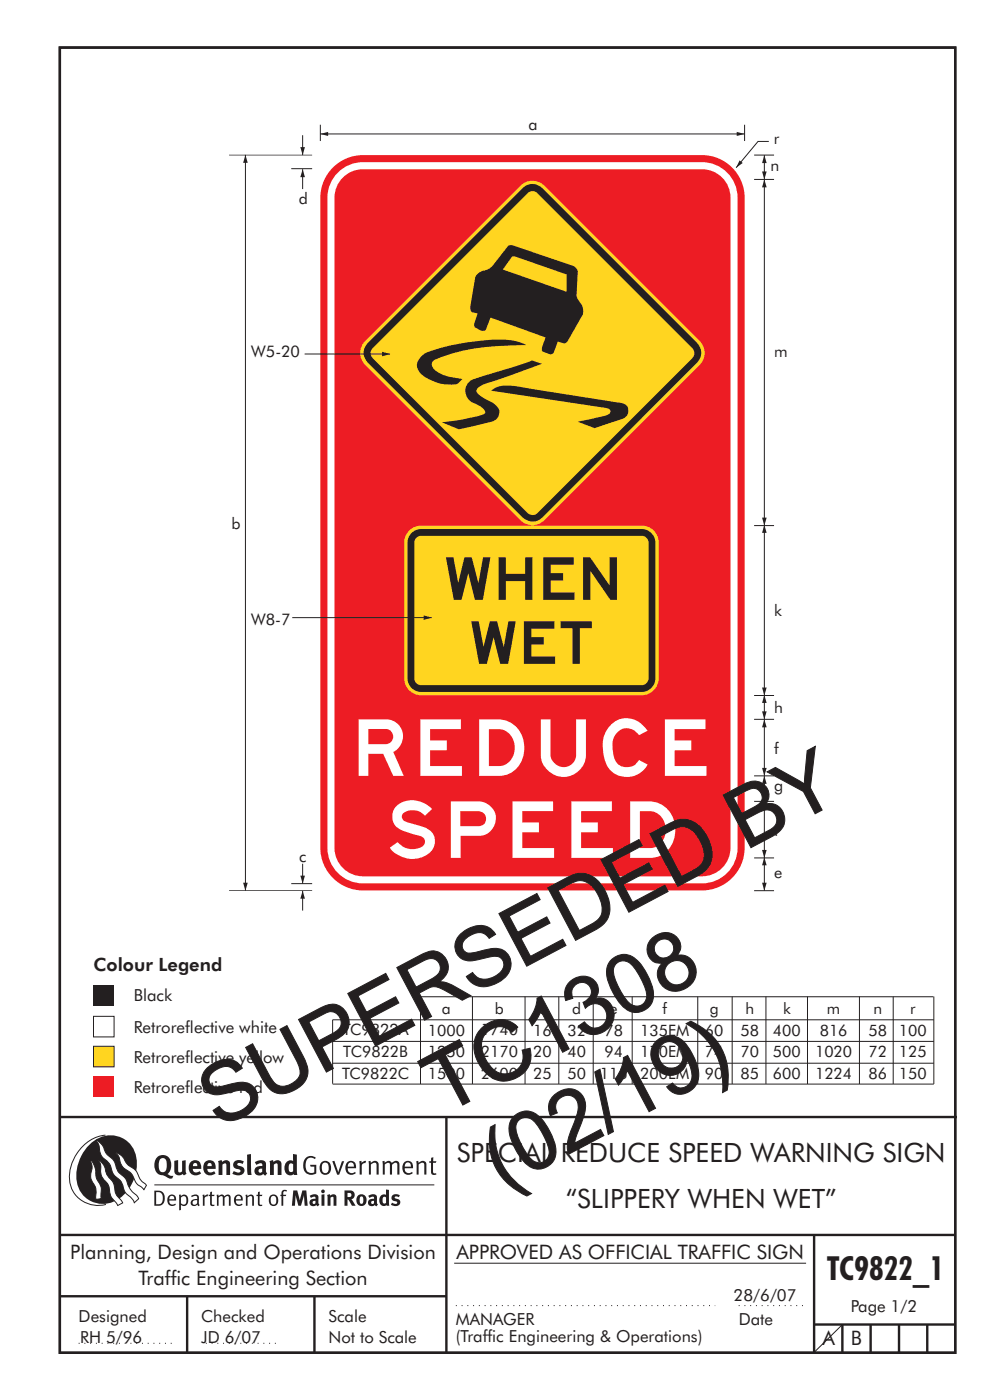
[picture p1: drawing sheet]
<svg xmlns="http://www.w3.org/2000/svg" width="210mm" height="297mm" viewBox="0 0 210 297" stroke-linecap="round" stroke-linejoin="round" font-family="sans-serif">
<g fill="none" stroke="#231f20" stroke-width=".51">
<path d="M12.7 10.1h189.9v276.9h-189.9zM12.7 237h190.3M94.7 236.9v50.1M12.7 262h190M12.7 275h82M39.7 275v12M66.7 275v12M172.7 262v25M172.7 281h30M178.7 281v6M184.7 281v6M190.7 281v6"/>
<path d="M196.7 281v6"/>
</g>
<path d="M96.3 268h74.7" fill="none" stroke="#231f20" stroke-width=".21"/>
<path d="M96.7 277h55M156.7 277h14M16.7 285h20.3M43.7 285h15" fill="none" stroke="#231f20" stroke-width=".21" stroke-dasharray=".2 1" stroke-linecap="butt"/>
<path d="M19.8 209h4.4v4.3h-4.4z" fill-rule="evenodd" fill="#231f20"/>
<path d="M19.8 215.6h4.4v4.4h-4.4z" fill-rule="evenodd" fill="#fff" stroke="#231f20" stroke-width=".21"/>
<path d="M19.8 222h4.4v4.3h-4.4z" fill-rule="evenodd" fill="#ffd520" stroke="#231f20" stroke-width=".21"/>
<path d="M19.8 228.4h4.4v4.3h-4.4z" fill-rule="evenodd" fill="#ed1c24"/>
<g fill="none" stroke="#231f20" stroke-width=".21">
<path d="M89.1 211.5h108.9M89.2 211.4v18.6M100.2 211.4v18.6M111.4 211.4v18.6M118.5 211.4v18.6M125.8 211.4v18.6M134.1 211.4v18.6M148 211.4v18.6M155.3 211.4v18.6M162.5 211.4v18.6M171.3 211.4v18.6M182.3 211.4v18.6"/>
<path d="M189.5 211.4v18.6M198.1 211.4v18.6M198.1 216.3h-127.5v13.6M70.6 220.9h127.5M70.6 225.6h127.5M70.6 230h127.5M178.6 281l-5.9 5.9"/>
</g>
<path d="M70.6 35.6a9 9 0 0 1 6.4-2.7h71.9a9 9 0 0 1 9.1 9v138a9 9 0 0 1-9.1 9h-71.9a9 9 0 0 1-9-9v-138a9 9 0 0 1 2.6-6.3zM71.3 37a7.5 7.5 0 0 1 5.7-2.6h71.9a7.5 7.5 0 0 1 7.6 7.5v138a7.5 7.5 0 0 1-7.6 7.5h-71.9a7.5 7.5 0 0 1-7.5-7.5v-138a7.5 7.5 0 0 1 1.8-4.9zM72.7 37.7a6 6 0 0 1 4.3-1.8h71.9a6 6 0 0 1 6.1 6v138a6 6 0 0 1-6.1 6h-71.9a6 6 0 0 1-6-6v-138a6 6 0 0 1 1.7-4.2z" fill-rule="evenodd" fill="#ed1c24"/>
<path d="M162.1 181.9v7.1" fill="none" stroke="#231f20" stroke-width=".21"/>
<g fill="#231f20">
<path d="M162.1 181.9l.5 1.7h-1z"/>
<path d="M161.6 187.3h1l-.5 1.7z"/>
</g>
<path d="M162.1 170v12" fill="none" stroke="#231f20" stroke-width=".21"/>
<g fill="#231f20">
<path d="M162.1 170l.5 1.7h-1z"/>
<path d="M161.6 180.3h1l-.5 1.7z"/>
</g>
<path d="M162.1 152.6v12" fill="none" stroke="#231f20" stroke-width=".21"/>
<g fill="#231f20">
<path d="M162.1 152.6l.5 1.7h-1z"/>
<path d="M161.6 162.9h1l-.5 1.7z"/>
</g>
<path d="M162.1 147.4v5.2" fill="none" stroke="#231f20" stroke-width=".21"/>
<g fill="#231f20">
<path d="M162.1 147.4l.5 1.7h-1z"/>
<path d="M161.6 150.9h1l-.5 1.7z"/>
</g>
<path d="M162.1 32.9v5.2" fill="none" stroke="#231f20" stroke-width=".21"/>
<g fill="#231f20">
<path d="M162.1 32.9l.5 1.7h-1z"/>
<path d="M161.6 36.4h1l-.5 1.7z"/>
</g>
<path d="M162.1 111.4v36.1" fill="none" stroke="#231f20" stroke-width=".21"/>
<g fill="#231f20">
<path d="M162.1 111.4l.5 1.6h-1z"/>
<path d="M161.6 145.9h1l-.5 1.6z"/>
</g>
<path d="M162.1 38.1v73.4" fill="none" stroke="#231f20" stroke-width=".21"/>
<g fill="#231f20">
<path d="M162.1 38.1l.5 1.6h-1z"/>
<path d="M161.6 109.8h1l-.5 1.7z"/>
</g>
<path d="M162.1 164.6v5.4" fill="none" stroke="#231f20" stroke-width=".21"/>
<g fill="#231f20">
<path d="M162.1 164.6l.5 1.7h-1z"/>
<path d="M161.6 168.3h1l-.5 1.7z"/>
</g>
<path d="M157.9 26.5v3.4M160 38.1h4.2M160 32.9h4.2M160 111.5h4.2M160 152.6h4.2M160 147.5h4.2M160 170h4.2M160 164.6h4.2M160 182h4.2" fill="none" stroke="#231f20" stroke-width=".21"/>
<g fill="#fff">
<path d="M89.2 152.6h8.6v2.1h-6.6v2.4h3.6v2.1h-3.6v3.3h6.8v2.1h-8.8z"/>
<path d="M114.7 152.6h2.1v7.5a2.72 2.72 0 0 0 2.6 2.6 2.72 2.72 0 0 0 2.8-2.5v-7.6h2.1v7.6a4.8 4.8 0 0 1-4.7 4.6 4.8 4.8 0 0 1-4.9-4.5z"/>
<path d="M129.8 153.6a4.8 4.8 0 0 1 7.2 .9l.4 .5-1.8 1a3 3 0 0 0-3.3-1.4 3 3 0 0 0-2.3 2.7 6.8 6.8 0 0 0 1 4.8 2.96 2.96 0 0 0 4.6-.9l1.8 1a5 5 0 0 1-5.4 2.5 5 5 0 0 1-3.9-4.4 6.6 6.6 0 0 1 1.7-6.7z"/>
<path d="M141 152.6h8.6v2.1h-6.5v2.4h3.5v2.1h-3.5v3.3h6.8v2.1h-8.9z"/>
<path d="M84.2 170.9a5.5 5.5 0 0 1 7.4 .7l-1.5 1.4a3.4 3.4 0 0 0-4.6-.4 1.27 1.27 0 0 0 1.2 1.9l2.4 .7a3.3 3.3 0 0 1 3 4.3 5.3 5.3 0 0 1-6.8 2.3l-1.6-.9-1-1.1 1.6-1.2a3.9 3.9 0 0 0 5.7 .6 1.32 1.32 0 0 0-1.3-2l-2.5-.7a3.3 3.3 0 0 1-2.6-4.8z"/>
<path d="M108.7 170h8.6v2.1h-6.5v2.4h3.5v2.1h-3.5v3.3h6.7v2.1h-8.8z"/>
<path d="M121.2 170h8.6v2.1h-6.5v2.4h3.5v2.1h-3.5v3.3h6.7v2.1h-8.8z"/>
<path d="M76.1 152.6v12h2v-4.7h3.2l2.1 4.7h2.2l-2.2-5.1a3.6 3.6 0 0 0 2-4.1 3.6 3.6 0 0 0-3.5-2.8zM78.1 154.7h3.8a1.61 1.61 0 0 1 1.5 1.6 1.61 1.61 0 0 1-1.5 1.6h-3.8z"/>
<path d="M101.6 152.6v12h4.2a5.8 5.8 0 0 0 5.3-7.3 5.6 5.6 0 0 0-5.6-4.7zM103.7 154.7a6.1 6.1 0 0 1 3.4 .3 4.2 4.2 0 0 1-.3 7.4l-3.1 .1z"/>
<path d="M95.6 170v12h2.1v-4.7h4a3.7 3.7 0 0 0 3.5-3.8 3.7 3.7 0 0 0-3.8-3.5zM97.6 172.1h3.8a1.59 1.59 0 0 1 1.7 1.5 1.59 1.59 0 0 1-1.6 1.7h-3.9z"/>
<path d="M133.7 170v12h4.1a5.8 5.8 0 0 0 5.3-7.3 5.6 5.6 0 0 0-5.6-4.7zM135.7 172.1a6.1 6.1 0 0 1 3.5 .3 4.2 4.2 0 0 1-.4 7.4l-3.1 .1z"/>
</g>
<path d="M67.9 28.4h90" fill="none" stroke="#231f20" stroke-width=".21"/>
<g fill="#231f20">
<path d="M67.9 28.4l1.7-.4v.8z"/>
<path d="M156.3 28l1.6 .4-1.6 .4z"/>
</g>
<path d="M163.1 30h-2.3l-4.7 5.6" fill="none" stroke="#231f20" stroke-width=".21"/>
<path d="M156.9 34l.6 .6-1.4 1z" fill="#231f20"/>
<path d="M77.4 72.4l33-33a3.6 3.6 0 0 1 5.1 0l32.9 33a3.6 3.6 0 0 1 0 5l-32.9 33a3.6 3.6 0 0 1-5.1 0l-33-33a3.6 3.6 0 0 1 0-5z" fill-rule="evenodd" fill="#ffd520"/>
<path d="M110.9 39.9a2.89 2.89 0 0 1 4.1 0l32.9 32.9a2.89 2.89 0 0 1 0 4.1l-32.9 32.9a2.9 2.9 0 0 1-4.1 0l-32.9-32.9a2.86 2.86 0 0 1 0-4.1z" fill-rule="evenodd" fill="#231f20"/>
<path d="M79.1 73.8l32.9-32.9a1.48 1.48 0 0 1 1.9 0l32.9 32.9a1.5 1.5 0 0 1 0 2.2l-32.9 32.9-1 .4-.9-.4-32.9-32.9a1.46 1.46 0 0 1 0-2.2z" fill-rule="evenodd" fill="#ffd520"/>
<path d="M108.5 54.6l.4-.2 .5 .1 10.7 3.7 .1 .1v3.6l-13.5-4.7zM101.3 58.1l-.5 .7-1 6.2a1.16 1.16 0 0 0 .4 1.2l1.1 .3-.7 2.2v.6a2.49 2.49 0 0 0 2 .9l.5-.2 .9-2.6 11.7 4.2-.7 2.1v.7l1.7 .8 .8-.4 .8-2.3 1.3 .3a.83 .83 0 0 0 .8-.5l3.1-5.4a2.85 2.85 0 0 0-.7-3.1l-.5-1.2 .2-4.8a1.39 1.39 0 0 0-.8-1.4l-12.8-4.3a1.07 1.07 0 0 0-1.3 .2l-3.4 4.4-.8 .5-1.3 .4zM89.2 75.8a2.4 2.4 0 0 0 .5 3.9 9.7 9.7 0 0 0 7.1 1.8l1.3-1.1a10.9 10.9 0 0 1-6.1-2.1 1.17 1.17 0 0 1 .3-2 45.1 45.1 0 0 1 17.9-3.1h1.4a15.2 15.2 0 0 0-8.6-1 44.3 44.3 0 0 0-12.8 2.7zM99.3 81.2a2.86 2.86 0 0 0 1.8 4.6 2.74 2.74 0 0 1 1.8 1.8 12.8 12.8 0 0 1-4.7 1.4l-4.5 .6 3.6 1.5 6.4-1.5a2.13 2.13 0 0 0 2.1-1.6 2.13 2.13 0 0 0-1.1-2.4l-2.2-1.2a2.98 2.98 0 0 1-1.4-1.4 2.88 2.88 0 0 1 2.4-1.8l11.5-4-2.3-.8a62.4 62.4 0 0 1-10 3.3l-1.1 .4a3.7 3.7 0 0 0-2.3 1.1zM104.2 82.9a6.2 6.2 0 0 1 5.4-1l21.6 3.5a1.81 1.81 0 0 1 2.1 2.1 1.87 1.87 0 0 1-1.8 1.5l-5.4 1.8-3.6-1.3 1.7-.4a17.1 17.1 0 0 0 5.1-1.3 .75 .75 0 0 0 .1-.9 .75 .75 0 0 0-.9-.4z" fill-rule="evenodd" fill="#231f20"/>
<path d="M86.8 112.6a3.6 3.6 0 0 1 2.5-1.1h46.8a3.6 3.6 0 0 1 3.6 3.6v28.8a3.6 3.6 0 0 1-3.6 3.6h-46.8a3.6 3.6 0 0 1-3.6-3.6v-28.8a3.6 3.6 0 0 1 1.1-2.5z" fill-rule="evenodd" fill="#ffd520"/>
<path d="M87.5 112.9l1.2-.6 .6-.1h46.8a2.91 2.91 0 0 1 2.9 2.9v28.8a2.91 2.91 0 0 1-2.9 2.9h-46.8a2.91 2.91 0 0 1-2.9-2.9v-28.8a2.9 2.9 0 0 1 1.1-2.2z" fill-rule="evenodd" fill="#231f20"/>
<path d="M88.5 113.9l.8-.2h46.8a1.44 1.44 0 0 1 1.5 1.4v28.8a1.44 1.44 0 0 1-1.5 1.5h-46.8a1.44 1.44 0 0 1-1.4-1.5v-28.8l.1-.4z" fill-rule="evenodd" fill="#ffd520"/>
<g fill="#231f20">
<path d="M94.6 118.2h1.6l1 5.5 1.3-5.5h1.6l1.4 5.5 1-5.5h1.5l-1.6 9h-1.7l-1.4-5.6-1.4 5.6h-1.6z"/>
<path d="M105.8 118.2h1.5v3.5h4.1v-3.5h1.5v9h-1.5v-3.9h-4.1v3.9h-1.5z"/>
<path d="M115.2 118.2h6.5v1.6h-4.9v1.8h2.6v1.6h-2.6v2.5h5.1v1.5h-6.7z"/>
<path d="M123.7 118.2h1.5l4.1 6v-6h1.6v9h-1.4l-4.3-6.1v6.1h-1.5z"/>
<path d="M100 131.8h1.5l1.1 5.4 1.3-5.4h1.5l1.5 5.5 .9-5.5h1.6l-1.6 9h-1.7l-1.4-5.6-1.4 5.6h-1.7z"/>
<path d="M111.1 131.8h6.5v1.6h-4.9v1.8h2.6v1.5h-2.6v2.6h5.1v1.5h-6.7z"/>
<path d="M118.9 131.8h6.6v1.5h-2.5v7.5h-1.6v-7.5h-2.5z"/>
</g>
<path d="M64.6 75.1h18.1" fill="none" stroke="#231f20" stroke-width=".21"/>
<path d="M81 74.6l1.7 .5-1.7 .5z" fill="#231f20"/>
<path d="M62 131h29.6" fill="none" stroke="#231f20" stroke-width=".21"/>
<path d="M89.9 130.5l1.7 .5-1.7 .5z" fill="#231f20"/>
<path d="M64.2 183.2v4.3" fill="none" stroke="#231f20" stroke-width=".21"/>
<path d="M63.7 185.8h1l-.5 1.7z" fill="#231f20"/>
<path d="M64.2 28.7v4.2" fill="none" stroke="#231f20" stroke-width=".21"/>
<path d="M63.7 31.2h1l-.5 1.7z" fill="#231f20"/>
<path d="M64.2 189v4.2" fill="none" stroke="#231f20" stroke-width=".21"/>
<path d="M64.2 189l.5 1.7h-1z" fill="#231f20"/>
<path d="M64.2 35.9v4.2" fill="none" stroke="#231f20" stroke-width=".21"/>
<path d="M64.2 35.9l.5 1.7h-1z" fill="#231f20"/>
<path d="M52.1 32.9v156.1" fill="none" stroke="#231f20" stroke-width=".21"/>
<g fill="#231f20">
<path d="M52.1 32.9l.5 1.6h-1z"/>
<path d="M51.6 187.3h1l-.5 1.7z"/>
</g>
<path d="M48.6 32.9h17.6M61.8 35.8h4.4M68 26.5v3.4M48.6 188.9h17.6M61.8 187.5h4.4M160 189h4.2" fill="none" stroke="#231f20" stroke-width=".21"/>
<g fill="#231f20">
<path d="M64.9 245.6a1.61 1.61 0 0 1 2.1 0l-.2 .3a1.17 1.17 0 0 0-1.4-.2 1.17 1.17 0 0 0-.6 1.3 1.42 1.42 0 0 0 1.2 1.8l.7-.1v-1.2h-.8l-.1-.4h1.3v1.8a1.82 1.82 0 0 1-2.2 0 1.82 1.82 0 0 1-.6-2.1l.2-.7z" fill-rule="evenodd"/>
<path d="M68.2 246.5a1.77 1.77 0 0 0 .4 2.7 1.39 1.39 0 0 0 1.4-.5 1.39 1.39 0 0 0 .2-1.5 1.19 1.19 0 0 0-2-.7zM68.5 246.8a.83 .83 0 0 1 1 .1 .83 .83 0 0 1 .2 .9 .75 .75 0 0 1-.6 1.1 .75 .75 0 0 1-.8-.9v-.9z" fill-rule="evenodd"/>
<path d="M70.5 246.3h.4l.8 2.4 .8-2.4h.5l-1.1 2.9h-.4z" fill-rule="evenodd"/>
<path d="M73.6 246.7a1.74 1.74 0 0 0 .5 2.5l.9-.1 .5-.2-.2-.3a.89 .89 0 0 1-1.1 .2 .89 .89 0 0 1-.4-1h1.7a1.15 1.15 0 0 0-.4-1.4 1.15 1.15 0 0 0-1.5 .3zM74 246.8a.67 .67 0 0 1 .8-.1 .67 .67 0 0 1 .3 .8h-1.3z" fill-rule="evenodd"/>
<path d="M76.2 246.4l.4-.1 .1 .4 .5-.4h.5l-.2 .5a.61 .61 0 0 0-.8 .6v1.8h-.4z" fill-rule="evenodd"/>
<path d="M78.1 246.4l.5-.1 .1 .4a.89 .89 0 0 1 .9-.4 .89 .89 0 0 1 .7 .7v2.2h-.4v-2.2l-.1-.2-.3-.1-.8 .3v2.2h-.4z" fill-rule="evenodd"/>
<path d="M81.1 246.4l.4-.1 .1 .4a.83 .83 0 0 1 .8-.4 .83 .83 0 0 1 .7 .4 .86 .86 0 0 1 .9-.4 .86 .86 0 0 1 .7 .7v2.2h-.4l-.1-2.4a.5 .5 0 0 0-.8 .1l-.2 .2v2.1h-.5v-2.3l-.4-.2-.7 .3v2.2h-.4z" fill-rule="evenodd"/>
<path d="M85.7 246.7a1.74 1.74 0 0 0 .5 2.5l.9-.1 .5-.2-.2-.3a.89 .89 0 0 1-1.1 .2 .89 .89 0 0 1-.4-1h1.7a1.15 1.15 0 0 0-.5-1.4 1.15 1.15 0 0 0-1.4 .3zM86 246.8a.67 .67 0 0 1 .9-.1 .67 .67 0 0 1 .3 .8h-1.3z" fill-rule="evenodd"/>
<path d="M88.3 246.4l.4-.1 .1 .4a.89 .89 0 0 1 .9-.4 .89 .89 0 0 1 .7 .7v2.2h-.4v-2.2l-.1-.2-.3-.1-.8 .3v2.2h-.4z" fill-rule="evenodd"/>
<path d="M91.5 245.6l.4-.1v.8h.7l-.2 .4h-.5v2.1l.1 .1h.5l.1 .3a.71 .71 0 0 1-1.2-.6v-1.9h-.3v-.4h.3z" fill-rule="evenodd"/>
<path d="M37 246.3l.8-.2v2a.46 .46 0 0 0 .2 .6 .46 .46 0 0 0 .6-.2v-2.2l.8-.2v2.4l.2 .5-.6 .3-.2-.3a1.03 1.03 0 0 1-1.2 .3 1.03 1.03 0 0 1-.6-1.1z" fill-rule="evenodd"/>
<path d="M40.4 246.5a1.64 1.64 0 0 0 0 2.3 1.64 1.64 0 0 0 2.3 .1l-.4-.4a.78 .78 0 0 1-.9 .2 .78 .78 0 0 1-.5-.7h1.8a1.37 1.37 0 0 0-.6-1.7 1.37 1.37 0 0 0-1.7 .2zM41 246.9a.48 .48 0 0 1 .7-.1 .48 .48 0 0 1 .2 .6h-1z" fill-rule="evenodd"/>
<path d="M43.5 246.5a1.65 1.65 0 0 0-.2 2 1.65 1.65 0 0 0 1.9 .7l.5-.3-.3-.4a.78 .78 0 0 1-.9 .3 .78 .78 0 0 1-.5-.8h1.8a1.37 1.37 0 0 0-.6-1.7 1.37 1.37 0 0 0-1.7 .2zM44.1 246.9a.48 .48 0 0 1 .6-.1 .48 .48 0 0 1 .2 .6h-.9z" fill-rule="evenodd"/>
<path d="M46.3 246.3l.7-.2 .1 .4a.95 .95 0 0 1 1-.3 .95 .95 0 0 1 .7 .8v2.3h-.8v-2.3l-.3-.2-.5 .3v2.2h-.8z" fill-rule="evenodd"/>
<path d="M49.7 246.5a1.73 1.73 0 0 1 2-.1l-.2 .5-.6-.2a.42 .42 0 0 0-.6 .3l.2 .2a1.23 1.23 0 0 1 1.4 1.1 1.47 1.47 0 0 1-2.3 .9l-.3-.2 .3-.6 .7 .3a.47 .47 0 0 0 .7-.3 .87 .87 0 0 0-1-.5l-.4-.2-.1-.4z" fill-rule="evenodd"/>
<path d="M54.1 246.5l.3 .6 .3-.2a.62 .62 0 0 1 .9 .1v.4a1.21 1.21 0 0 0-1.3 .3 1.21 1.21 0 0 0-.2 1.3 1.19 1.19 0 0 0 1.7 0l.5 .4 .4-.5-.3-.3v-1.4a.96 .96 0 0 0-1.3-1.1zM55 248l.6-.1v.7a.43 .43 0 0 1-.6 .1 .43 .43 0 0 1 0-.7z" fill-rule="evenodd"/>
<path d="M57.2 246.3l.7-.2 .1 .4a.95 .95 0 0 1 1-.3 .95 .95 0 0 1 .7 .8v2.3h-.8v-2.3l-.3-.2-.5 .3v2.2h-.8z" fill-rule="evenodd"/>
<path d="M62.2 244.8v1.5a1.29 1.29 0 0 0-1.4 .2 1.29 1.29 0 0 0-.5 1.3 1.24 1.24 0 0 0 .5 1.3 1.24 1.24 0 0 0 1.5 0l.1 .2h.7l-.1-4.4zM61.5 246.9l.4-.1 .3 .2v1.5l-.3 .1a.48 .48 0 0 1-.6-.4 1.52 1.52 0 0 1 .2-1.3z" fill-rule="evenodd"/>
<path d="M52.4 245l.8-.2 .2 4.5h-.8l-.1-.2z" fill-rule="evenodd"/>
</g>
<path d="M22.4 240.8a9 9 0 0 0-7.4 10.9 6.2 6.2 0 0 0 7.5 3.8M32.7 251.4h59.4" fill="none" stroke="#231f20" stroke-width=".21"/>
<path d="M19.1 242.7a5.7 5.7 0 0 1 6.5-1.4 5.7 5.7 0 0 1 3.4 5.7 8.6 8.6 0 0 1-6.2 8.3 5.7 5.7 0 0 1-6.5-7 9.9 9.9 0 0 1 2.8-5.6z" fill-rule="evenodd" fill="#231f20"/>
<path d="M24.4 244.5a3.1 3.1 0 0 1 2.3 2.2l.8 .7a3.2 3.2 0 0 1 2 2.4l.4 .6 1.2 1.1-.6 .9-.2-.3a3.5 3.5 0 0 1-1.9-2.1 3.8 3.8 0 0 0-2.1-2.2 3.5 3.5 0 0 1-1-2.2zM20.4 241.9a3.4 3.4 0 0 1 1.9 2.4l.7 .9a3.3 3.3 0 0 1 1.7 2.6 4.4 4.4 0 0 0 1.7 2l.3 .3a6.1 6.1 0 0 0 2.5 3.7l.2 .5-.9 .9a6.1 6.1 0 0 0-1.9-2.3l-.4-.7a3.6 3.6 0 0 0-1.9-2.8l-.6-1a3.6 3.6 0 0 0-1.9-2.8 3.7 3.7 0 0 1-.8-2.4zM21 246.1a3.4 3.4 0 0 1 1.5 2.7l.6 1a3.8 3.8 0 0 1 1.4 3.1l.3 .7 1.2 1.6-1 .5-.5-.7a3.2 3.2 0 0 1-1.3-2.8 4.3 4.3 0 0 0-1.4-2.2 4.7 4.7 0 0 1-.5-3zM19.2 246.1a5.1 5.1 0 0 1 1.2 3.7l.3 .7a3.1 3.1 0 0 1 .7 2.9l.1 .9-1.1 .2-.1-.8a3.5 3.5 0 0 0-.9-3.3 3.6 3.6 0 0 1 .1-2.5z" fill-rule="evenodd" fill="#fff" stroke="#231f20" stroke-width=".21"/>
<g fill="#231f20">
<path d="M33.4 245.5a2.51 2.51 0 0 0 .4 3.7l.8 .1a2.78 2.78 0 0 0 2 .7l.2-.6h-.6l-.7-.3a2.56 2.56 0 0 0 0-3.8 1.83 1.83 0 0 0-2.1 .2zM34 245.8a.87 .87 0 0 1 1 .1 .87 .87 0 0 1 .4 .9v.4a1.17 1.17 0 0 1-.9 1.5l-.3-.1a2.38 2.38 0 0 1-.2-2.8z" fill-rule="evenodd"/>
<path d="M33.1 252.9v2.6a1.12 1.12 0 0 0 1.2-.3 1.12 1.12 0 0 0 .2-1.2l-.1-.5-.3-.5zM32.7 252.6h1.1a1.67 1.67 0 0 1 1.2 1.6 1.67 1.67 0 0 1-1.3 1.6h-1zM36.1 253.9l-.2 .5h1.1a.55 .55 0 0 0-.3-.6 .55 .55 0 0 0-.6 .1zM35.8 253.7a.95 .95 0 0 1 1.2-.1 .95 .95 0 0 1 .4 1.1h-1.5a.72 .72 0 0 0 .4 .8 .72 .72 0 0 0 .9-.2l.1 .3a1.15 1.15 0 0 1-1.5 0 1.15 1.15 0 0 1-.2-1.5zM38.4 254.1v1.1a.7 .7 0 0 0 .9 .2 .7 .7 0 0 0 .2-.9 .61 .61 0 0 0-.4-.7 .61 .61 0 0 0-.7 .3zM38 253.5l.3-.1 .1 .4a.95 .95 0 0 1 1.2-.2 .95 .95 0 0 1 .3 1.2 .92 .92 0 0 1-.5 .9 .92 .92 0 0 1-1-.1v1.1l-.4 .1zM40.9 254.8a.5 .5 0 0 0 .2 .8 .5 .5 0 0 0 .7-.4v-.6zM40.5 253.7a1 1 0 0 1 1.7 .3v1.4l.2 .2-.2 .3-.3-.4a.78 .78 0 0 1-1.4 0 .78 .78 0 0 1 .8-1.1h.5a.58 .58 0 0 0-.3-.7 .58 .58 0 0 0-.7 .2zM43 253.5l.3-.1 .1 .4 .3-.3 .5-.1-.2 .4a.52 .52 0 0 0-.6 .5v1.5h-.4zM44.6 252.9l.4-.1-.1 .7h.6l-.1 .2h-.5v1.5a.35 .35 0 0 0 .6 .3v.3a.57 .57 0 0 1-.6 .1 .57 .57 0 0 1-.3-.6v-1.6h-.3v-.2h.3zM45.9 253.5l.4-.1 .1 .4 .2-.2a.64 .64 0 0 1 1 .2 .7 .7 0 0 1 .8-.4 .7 .7 0 0 1 .5 .6v1.8h-.4v-1.7l-.2-.4-.7 .4v1.7h-.3v-1.7a.38 .38 0 0 0-.3-.4 .38 .38 0 0 0-.5 .2l-.1 .2v1.7h-.4zM50.2 253.9l-.2 .5h1.1a.55 .55 0 0 0-.2-.6 .55 .55 0 0 0-.7 .1zM49.9 253.7a.95 .95 0 0 1 1.2-.1 .95 .95 0 0 1 .4 1.1h-1.5a.72 .72 0 0 0 .4 .8 .72 .72 0 0 0 .9-.2l.1 .3a1.15 1.15 0 0 1-1.5 0 1.15 1.15 0 0 1-.2-1.5zM52.1 253.5l.3-.1 .1 .4a.72 .72 0 0 1 .8-.4 .72 .72 0 0 1 .6 .6v1.8h-.4v-1.6a.45 .45 0 0 0-.3-.5 .45 .45 0 0 0-.5 .2l-.2 .2v1.7h-.3zM54.7 252.9l.4-.1v.7h.6l-.1 .2h-.5v1.5a.35 .35 0 0 0 .5 .3v.3a.57 .57 0 0 1-.6 .1 .57 .57 0 0 1-.3-.6v-1.6h-.3v-.2h.3zM57.6 253.8l-.2 .8a.65 .65 0 0 0 .3 .8 .65 .65 0 0 0 .8-.2l.1-.1a.93 .93 0 0 0-.7-1.4zM57.3 253.7a1.12 1.12 0 0 1 1.4 0 1.12 1.12 0 0 1 .2 1.5 1.01 1.01 0 0 1-1.2 .6 1.01 1.01 0 0 1-.7-1.2zM59.9 252.6l.5-.2 .5 .1-.2 .3-.3-.1-.3 .2v.6h.6l-.1 .2h-.5v2.1h-.4v-2.1h-.2v-.2h.2zM62.2 252.5l-.3 3.3h.7l.1-2.3 .6 2.3h.5l.7-2.3 .1 2.3h.7l-.3-3.3h-.9l-.5 2.2-.5-2.2zM65.7 253.7l.3 .4a.51 .51 0 0 1 .5-.3 .51 .51 0 0 1 .4 .4v.1a.88 .88 0 0 0-1.1 .3 .88 .88 0 0 0 .2 1.2 .9 .9 0 0 0 1.1-.2l.3 .3 .4-.4-.3-.3v-1a.87 .87 0 0 0-.4-.9 .87 .87 0 0 0-1 .2zM66.4 254.8l.5-.1v.6l-.1 .1h-.3l-.2-.2zM68.2 253.4v2.4h.6v-2.5zM68.1 252.7a.4 .4 0 0 0 .8 0 .4 .4 0 0 0-.8 0zM69.4 253.5l.1 2.3h.6v-1.7a.33 .33 0 0 1 .4-.2 .33 .33 0 0 1 .2 .3v1.6h.7v-1.8a.75 .75 0 0 0-.6-.6 .75 .75 0 0 0-.8 .2v-.3zM73.1 252.5v3.3h.6v-1.4l.3 .3 .7 1.1h.7l-.9-1.4a.94 .94 0 0 0 .7-1 .94 .94 0 0 0-.9-.9zM73.7 253.1a.51 .51 0 0 1 .7 .1 .51 .51 0 0 1-.1 .7h-.6zM75.9 253.7a1.19 1.19 0 0 0-.1 1.7 1.19 1.19 0 0 0 1.7 0 1.19 1.19 0 0 0 0-1.6 1.19 1.19 0 0 0-1.6-.1zM76.5 253.9l.2-.1a.99 .99 0 0 1 0 1.6 1.06 1.06 0 0 1-.2-1.5zM78.1 253.7l.3 .4a.51 .51 0 0 1 .5-.3 .51 .51 0 0 1 .4 .4v.1a.88 .88 0 0 0-1.1 .3 .88 .88 0 0 0 .2 1.2 .9 .9 0 0 0 1.1-.2l.3 .3 .4-.4-.2-.3v-1a.87 .87 0 0 0-.5-.9 .87 .87 0 0 0-1 .2zM78.9 254.8l.4-.1v.6l-.1 .1h-.3l-.2-.2zM81.9 252.3v1.2a1.2 1.2 0 0 0-1.4 .6 1.2 1.2 0 0 0 .2 1.4l.5 .3 .8-.1v.1h.6l-.1-3.4zM81.4 253.9l.5 .1-.1 1.2a.46 .46 0 0 1-.5 0 .46 .46 0 0 1-.2-.6zM83.3 253.5a.79 .79 0 0 0-.2 1 .79 .79 0 0 0 1 .4 .33 .33 0 0 1 0 .5 .33 .33 0 0 1-.5-.1l-.5-.2-.2 .5a1.15 1.15 0 0 0 1.2 .3 1.15 1.15 0 0 0 .8-1 1.49 1.49 0 0 0-1.2-.8 .4 .4 0 0 1 .3-.3 .4 .4 0 0 1 .4 .1l.2 .1 .2-.4a1.47 1.47 0 0 0-1.5-.1z" fill-rule="evenodd"/>
</g>
<g font-size="17.6" fill="#231f20">
<text x="46.4" y="239.5" transform="rotate(-28 46.4 239.5)">SUPERSEDED BY</text>
<text x="94.1" y="236.6" transform="rotate(-28 94.1 236.6)">TC1308</text>
<text x="106.4" y="252.4" transform="rotate(-28 106.4 252.4)">(02/19)</text>
</g>
<text font-size="7.1" fill="#231f20" x="175.4" y="271.6">TC9822_1</text>
<g font-size="5.6" fill="#231f20">
<text x="96.9" y="246.5">SPECIAL REDUCE SPEED WARNING SIGN</text>
<text x="120" y="256.3">“SLIPPERY WHEN WET”</text>
</g>
<g font-size="4.2" fill="#231f20">
<text x="14.9" y="267">Planning, Design and Operations Division</text>
<text x="96.8" y="267">APPROVED AS OFFICIAL TRAFFIC SIGN</text>
<text x="29.4" y="272.6">Traffic Engineering Section</text>
<text x="174.4" y="285.3">A</text>
<text x="180.5" y="285.3">B</text>
</g>
<text font-size="3.9" fill="#231f20" x="19.8" y="206">Colour Legend</text>
<g font-size="3.5" fill="#231f20">
<text x="28.4" y="212.5">Black</text>
<text x="28.4" y="219.1">Retroreflective white</text>
<text x="28.4" y="225.4">Retroreflective yellow</text>
<text x="28.4" y="231.8">Retroreflective red</text>
<text x="16.7" y="280.4">Designed</text>
<text x="42.7" y="280.4">Checked</text>
<text x="69.7" y="280.4">Scale</text>
<text x="96.7" y="281">MANAGER</text>
<text x="155.6" y="276">28/6/07</text>
<text x="156.7" y="281">Date</text>
<text x="180.4" y="278.3">Page 1/2</text>
<text x="17" y="284.8">RH 5/96</text>
<text x="42.7" y="284.8">JD 6/07</text>
<text x="69.7" y="285">Not to Scale</text>
<text x="96.7" y="284.7">(Traffic Engineering &amp; Operations)</text>
</g>
<g font-size="3.4" fill="#231f20">
<text x="112.1" y="27.6">a</text>
<text x="164.1" y="30.5">r</text>
<text x="163.5" y="36.3">n</text>
<text x="63.4" y="43.3">d</text>
<text x="53.3" y="75.7">W5-20</text>
<text x="164.2" y="75.7">m</text>
<text x="49.1" y="112.2">b</text>
<text x="164.2" y="130.7">k</text>
<text x="53.3" y="132.6">W8-7</text>
<text x="164.2" y="151.3">h</text>
<text x="164.2" y="159.9">f</text>
<text x="164.2" y="167.7">g</text>
<text x="164.2" y="177.3">f</text>
<text x="63.5" y="182.8">c</text>
<text x="164.2" y="186.2">e</text>
</g>
<g font-size="3.3" fill="#231f20">
<text x="93.7" y="215.1">a</text>
<text x="105" y="215.1">b</text>
<text x="114.3" y="215.1">c</text>
<text x="121.4" y="215.1">d</text>
<text x="129.3" y="215.1">e</text>
<text x="140.6" y="215.1">f</text>
<text x="150.5" y="215.1">g</text>
<text x="158.1" y="215.1">h</text>
<text x="166.1" y="215.1">k</text>
<text x="175.4" y="215.1">m</text>
<text x="185.3" y="215.1">n</text>
<text x="193.1" y="215.1">r</text>
<text x="72.7" y="219.7">TC9822A</text>
<text x="90.8" y="219.7">1000</text>
<text x="102" y="219.7">1740</text>
<text x="113.1" y="219.7">16</text>
<text x="120.4" y="219.7">32</text>
<text x="128.2" y="219.7">78</text>
<text x="135.8" y="219.7">135EM</text>
<text x="149.5" y="219.7">60</text>
<text x="157.1" y="219.7">58</text>
<text x="164" y="219.7">400</text>
<text x="173.9" y="219.7">816</text>
<text x="184.2" y="219.7">58</text>
<text x="190.7" y="219.7">100</text>
<text x="72.8" y="224.3">TC9822B</text>
<text x="90.8" y="224.3">1250</text>
<text x="102" y="224.3">2170</text>
<text x="113.1" y="224.3">20</text>
<text x="120.4" y="224.3">40</text>
<text x="128.2" y="224.3">94</text>
<text x="135.8" y="224.3">170EM</text>
<text x="149.5" y="224.3">74</text>
<text x="157.1" y="224.3">70</text>
<text x="164" y="224.3">500</text>
<text x="172.9" y="224.3">1020</text>
<text x="184.2" y="224.3">72</text>
<text x="190.7" y="224.3">125</text>
<text x="72.5" y="228.9">TC9822C</text>
<text x="90.8" y="228.9">1500</text>
<text x="102" y="228.9">2600</text>
<text x="113.1" y="228.9">25</text>
<text x="120.4" y="228.9">50</text>
<text x="127.2" y="228.9">115</text>
<text x="135.8" y="228.9">200EM</text>
<text x="149.5" y="228.9">90</text>
<text x="157.1" y="228.9">85</text>
<text x="164" y="228.9">600</text>
<text x="172.9" y="228.9">1224</text>
<text x="184.2" y="228.9">86</text>
<text x="190.7" y="228.9">150</text>
</g>
</svg>
